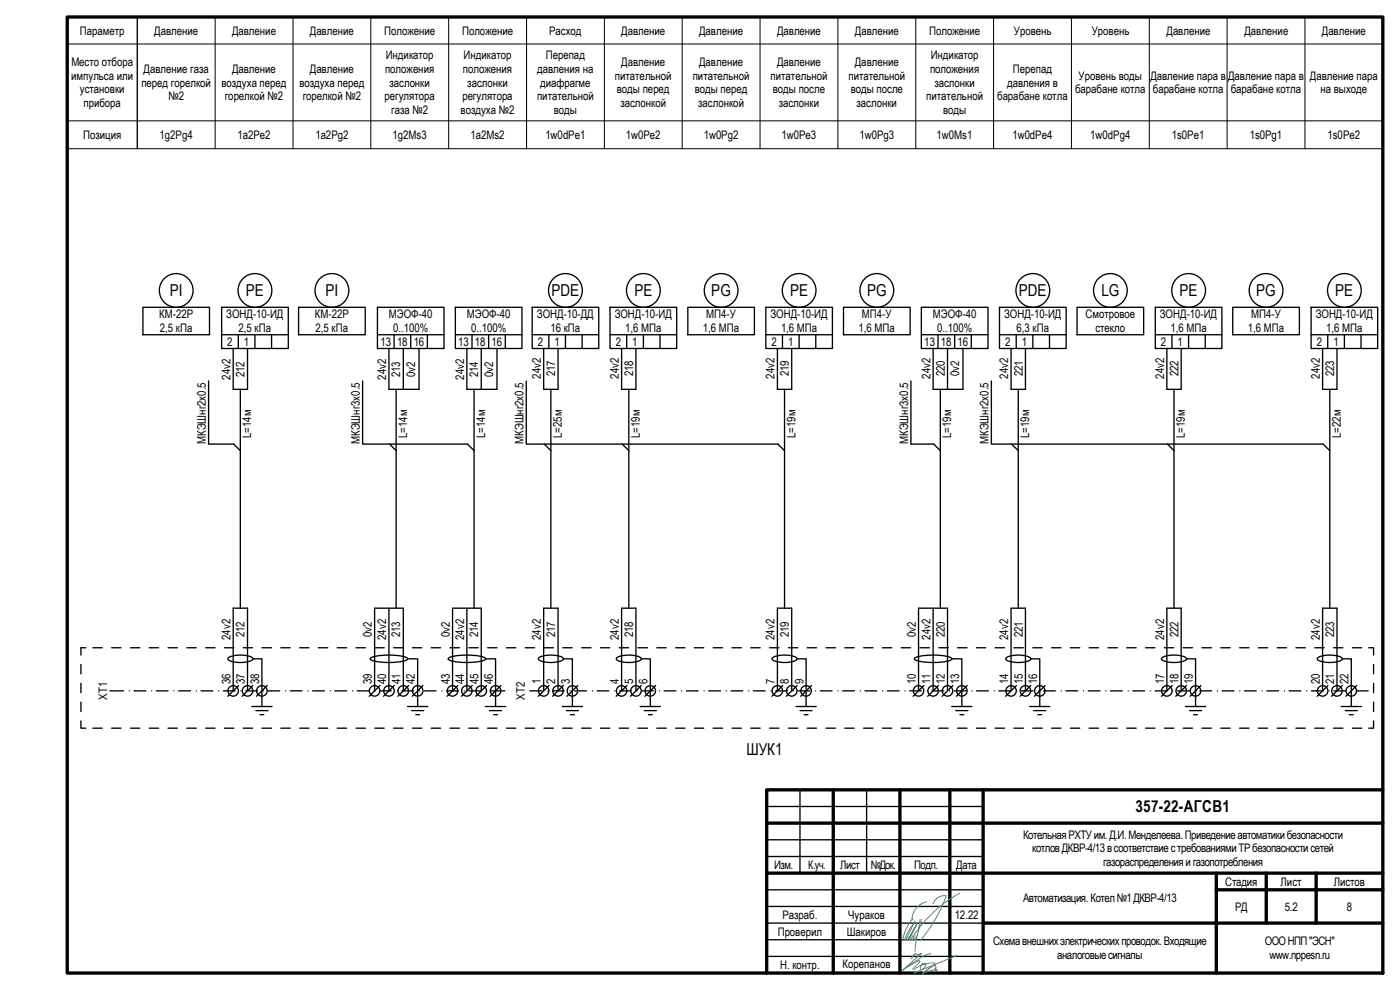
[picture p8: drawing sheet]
<svg xmlns="http://www.w3.org/2000/svg" width="420mm" height="297mm" viewBox="0 0 420 297" stroke-linecap="round" stroke-linejoin="round" font-family="sans-serif">
<g fill="none" stroke="#000" stroke-width=".4">
<path d="M42.9 92.2h20v8.2h-20zM66.5 92.2h20v12.4h-20zM89.6 92.2h20v8.2h-20zM113.3 92.2h20v12.4h-20zM136.7 92.2h19.9v12.4h-19.9zM159.7 92.2h20v12.4h-20zM183.1 92.2h20v12.4h-20zM206.4 92.2h20v8.2h-20zM229.8 92.2h20v12.4h-20zM253.1 92.2h20v8.2h-20zM276.5 92.2h20v12.4h-20zM300 92.2h20v12.4h-20z"/>
<path d="M323.2 92.2h20v8.2h-20zM346.7 92.2h20v12.4h-20zM370 92.2h20v8.2h-20zM393.5 92.2h20v12.4h-20zM62.6 114.3v18.9h7.6l1.9 2M66.5 100.4h20M70 104.6v12.2h4.3v-12.2M71.5 100.4v4.2M72.1 116.8v65.7M76.5 100.4v4.2M81.5 100.4v4.2M108.8 114.3v18.9h31.5l2 2"/>
<path d="M113.3 100.4h20M116.7 104.6v12.2h9.1v-12.2M118.3 100.4v4.2M118.9 116.8v65.7M121 104.6v12.2M123.3 100.4v4.2M128.3 100.4v4.2M136.7 100.4h19.9M140.1 104.6v12.2h9.1v-12.2M141.7 100.4v4.2M142.3 116.8v65.7M144.4 104.6v12.2"/>
<path d="M146.7 100.4v4.2M151.6 100.4v4.2M157.9 114.3v18.9h75.6l1.9 2M159.7 100.4h20M163.2 104.6v12.2h4.3v-12.2M164.7 100.4v4.2M165.3 116.8v65.7M169.7 100.4v4.2M174.7 100.4v4.2M183.1 100.4h20M186.6 104.6v12.2h4.2v-12.2M188.1 100.4v4.2"/>
<path d="M188.7 116.8v65.7M193.1 100.4v4.2M198.1 100.4v4.2M229.8 100.4h20M233.3 104.6v12.2h4.3v-12.2M234.8 100.4v4.2M235.4 116.8v65.7M239.8 100.4v4.2M244.8 100.4v4.2M273.4 114.3v18.9h6.8l2 2M276.5 100.4h20M280 104.6v12.2h9v-12.2"/>
<path d="M281.5 100.4v4.2M282.2 116.8v65.7M284.4 104.6v12.2M286.5 100.4v4.2M291.5 100.4v4.2M297.5 114.3v18.9h99.6l2 2M300 100.4h20M303.4 104.6v12.2h4.4v-12.2M305 100.4v4.2M305.6 116.8v65.7M310 100.4v4.2M315 100.4v4.2"/>
<path d="M346.7 100.4h20M350.2 104.6v12.2h4.3v-12.2M351.7 100.4v4.2M352.3 116.8v65.7M356.7 100.4v4.2M361.7 100.4v4.2M393.5 100.4h20M396.9 104.6v12.2h4.3v-12.2M398.5 100.4v4.2M399.1 116.8v65.7M403.5 100.4v4.2M408.5 100.4v4.2"/>
<path d="M116.9 133.2l2 2M163.4 133.2l1.9 2M186.7 133.2l2 2M303.6 133.2l2 2M350.4 133.2l1.9 2M24.3 199.4v2.8M25.7 194.4h-1.4v2.2M27.9 194.4h2.8M33.5 194.4h2.8M39.1 194.4h2.9M44.8 194.4h2.8M50.4 194.4h2.8"/>
<path d="M56.1 194.4h2.8M61.7 194.4h2.8M67.3 194.4h2.9M68.5 197.4a8.2 8.2 0 0 1 7.3 0l.1 .3a3.2 3.2 0 0 1-2.9 1 5.1 5.1 0 0 1-4.6-1zM73 194.4h2.8M75.9 197.7h2.7v14.3M78.6 194.4h2.9M84.3 194.4h2.8M89.9 194.4h2.8M95.6 194.4h2.8M101.2 194.4h2.8M106.8 194.4h2.9"/>
<path d="M111.2 197.5a17.4 17.4 0 0 1 11 0v.4a17.7 17.7 0 0 1-11 0zM112.5 194.4h2.8M116.7 182.5v24.8M118.1 194.4h2.8M122.4 197.7h2.9v14.3M123.8 194.4h2.8M129.4 194.4h2.8M134.6 197.5a17.4 17.4 0 0 1 11 0v.4a17.7 17.7 0 0 1-11 0zM135.1 194.4h2.8M140.1 182.5v24.8M140.7 194.4h2.8M145.7 197.7h3v14.3"/>
<path d="M146.3 194.4h2.9M152 194.4h2.8M157.6 194.4h2.8M161.7 197.4a8.2 8.2 0 0 1 7.3 0l.1 .3a5.2 5.2 0 0 1-4.6 1l-1.5-.2a1.14 1.14 0 0 1-1.3-1.1zM163.3 194.4h2.8M168.9 194.4h2.8M169.1 197.7h2.7v14.3M174.6 194.4h2.8M180.2 194.4h2.8M185 197.4a8.2 8.2 0 0 1 7.4 0l.1 .3a5.2 5.2 0 0 1-4.7 1l-1.5-.2a1.14 1.14 0 0 1-1.3-1.1zM185.8 194.4h2.8M191.5 194.4h2.8"/>
<path d="M192.5 197.7h2.7v14.3M197.1 194.4h2.8M202.7 194.4h2.9M208.4 194.4h2.8M214 194.4h2.9M219.7 194.4h2.8M225.3 194.4h2.8M231 194.4h2.8M231.8 197.4a8.2 8.2 0 0 1 7.3 0l.1 .3a3.2 3.2 0 0 1-2.9 1 5.2 5.2 0 0 1-4.6-1zM236.6 194.4h2.8M239.2 197.7h2.7v14.3M242.2 194.4h2.9"/>
<path d="M247.9 194.4h2.8M253.5 194.4h2.8M259.2 194.4h2.8M264.8 194.4h2.8M270.5 194.4h2.8M274.5 197.5a17.4 17.4 0 0 1 11.1 0v.4a17.7 17.7 0 0 1-11.1 0zM276.1 194.4h2.8M280 182.5v24.8M281.7 194.4h2.9M285.7 197.7h3v14.3M287.4 194.4h2.8M293 194.4h2.8"/>
<path d="M298.7 194.4h2.8M301.9 197.4a8.2 8.2 0 0 1 7.4 0l.1 .3a5.2 5.2 0 0 1-4.7 1l-1.5-.2a1.14 1.14 0 0 1-1.3-1.1zM304.3 194.4h2.8M309.4 197.7h2.6v14.3M310 194.4h2.8M315.6 194.4h2.8M321.2 194.4h2.9M326.9 194.4h2.8M332.5 194.4h2.8M338.1 194.4h2.9M343.8 194.4h2.8M348.7 197.4a8.2 8.2 0 0 1 7.3 0l.1 .3a3.2 3.2 0 0 1-2.9 1 5.2 5.2 0 0 1-4.6-1z"/>
<path d="M349.4 194.4h2.9M355.1 194.4h2.8M356.1 197.7h2.7v14.3M360.7 194.4h2.8M366.4 194.4h2.8M372 194.4h2.8M377.6 194.4h2.9M383.3 194.4h2.8M388.9 194.4h2.8M394.6 194.4h2.8M395.4 197.4a8.2 8.2 0 0 1 7.4 0l.1 .3a5.2 5.2 0 0 1-4.7 1l-1.5-.2a1.14 1.14 0 0 1-1.3-1.1zM400.2 194.4h2.8"/>
<path d="M402.9 197.7h2.6v14.3M405.9 194.4h2.8M410.8 194.4h1.4v2.2M412.2 199.4v2.8M24.3 216.3v2.2h1.4M24.3 205v2.8M24.3 210.7v2.8M27.9 218.5h2.8M33 207.3h4.1M33.5 218.5h2.8M38.8 207.3h.1M39.1 218.5h2.9"/>
<path d="M40.2 207.3h3.6M44.8 218.5h2.8M45.5 207.3h.1M46.9 207.3h3.6M50.4 218.5h2.8M52.2 207.3h.1M53.6 207.3h3.6M56.1 218.5h2.8M58.9 207.3h.1M60.3 207.3h3.5M61.7 218.5h2.8M65.6 207.3h.1"/>
<path d="M67 207.3h3.6M67.3 218.5h2.9M70 207.3v-24.8h4.3v24.8M71.6 205.7l-3.2 3.2M72.3 207.3h.1M73 218.5h2.8M73.7 207.3h3.5M75.6 212h6M75.9 205.7l-3.2 3.2M76.8 213.2h3.6M78 214.4h1.2M78.6 218.5h2.9"/>
<path d="M79 207.3h.1M80.2 205.7l-3.2 3.2M80.4 207.3h3.6M84.3 218.5h2.8M85.7 207.3h.1M87.1 207.3h3.5M89.9 218.5h2.8M92.4 207.3h.1M93.8 207.3h3.6M95.6 218.5h2.8M99.1 207.3h.1M100.5 207.3h3.5"/>
<path d="M101.2 218.5h2.8M105.8 207.3h.1M106.8 218.5h2.9M107.2 207.3h3.6M112.4 207.3v-24.8h8.6v24.8M112.5 218.5h2.8M112.5 207.3h.1M113.9 207.3h3.5M114 205.7l-3.2 3.2M118.1 218.5h2.8M118.3 205.7l-3.2 3.2M119.2 207.3h.1"/>
<path d="M120.6 207.3h3.6M122.3 212h6.1M122.6 205.7l-3.2 3.2M123.5 213.2h3.7M123.8 218.5h2.8M124.8 214.4h1.1M125.9 207.3h.1M126.9 205.7l-3.2 3.2M127.3 207.3h3.5M129.4 218.5h2.8M132.6 207.3h.1M134 207.3h3.6"/>
<path d="M135.1 218.5h2.8M135.8 207.3v-24.8h8.6v24.8M137.4 205.7l-3.2 3.2M139.3 207.3h.1M140.7 218.5h2.8M140.7 207.3h3.5M141.7 205.7l-3.2 3.2M145.7 212h6.1M146 207.3h.1M146 205.7l-3.2 3.2M146.3 218.5h2.9M146.9 213.2h3.6"/>
<path d="M147.4 207.3h4.1M148.2 214.4h1.1M150.3 205.7l-3.2 3.2M152 218.5h2.8M157.6 218.5h2.8M159 207.3h3.6M163.2 207.3v-24.8h4.3v24.8M163.3 218.5h2.8M164.4 207.3h.1M164.8 205.7l-3.3 3.2M165.8 207.3h3.5M168.7 212h6.1"/>
<path d="M168.9 218.5h2.8M169.1 205.7l-3.2 3.2M170 213.2h3.6M171.1 207.3h.1M171.2 214.4h1.2M172.5 207.3h3.5M173.4 205.7l-3.3 3.2M174.6 218.5h2.8M177.8 207.3h.1M179.2 207.3h3.5M180.2 218.5h2.8M184.5 207.3h.1"/>
<path d="M185.8 218.5h2.8M185.9 207.3h3.5M186.6 207.3v-24.8h4.2v24.8M188.2 205.7l-3.3 3.2M191.2 207.3h.1M191.5 218.5h2.8M192.1 212h6.1M192.5 205.7l-3.3 3.2M192.6 207.3h3.5M193.3 213.2h3.7M194.6 214.4h1.2M196.8 205.7l-3.3 3.2"/>
<path d="M197.1 218.5h2.8M197.9 207.3h.1M199.3 207.3h3.5M202.7 218.5h2.9M204.6 207.3h.1M206 207.3h3.5M208.4 218.5h2.8M211.3 207.3h.1M212.7 207.3h3.5M214 218.5h2.9M218 207.3h.1M219.4 207.3h3.5"/>
<path d="M219.7 218.5h2.8M224.7 207.3h.1M225.3 218.5h2.8M226.1 207.3h3.5M231 218.5h2.8M231.4 207.3h.1M232.8 207.3h3.5M233.3 207.3v-24.8h4.3v24.8M234.9 205.7l-3.2 3.2M236.6 218.5h2.8M238.1 207.3h.1M238.9 212h6.1"/>
<path d="M239.2 205.7l-3.2 3.2M239.5 207.3h3.5M240.1 213.2h3.6M241.3 214.4h1.2M242.2 218.5h2.9M243.5 205.7l-3.2 3.2M244.8 207.3h.1M246.2 207.3h3.5M247.9 218.5h2.8M251.5 207.3h.1M252.9 207.3h3.5M253.5 218.5h2.8"/>
<path d="M258.2 207.3h.1M259.2 218.5h2.8M259.6 207.3h3.5M264.8 218.5h2.8M264.9 207.3h.1M266.3 207.3h3.5M270.5 218.5h2.8M271.6 207.3h.1M273 207.3h3.5M275.7 207.3v-24.8h8.7v24.8M276.1 218.5h2.8M277.3 205.7l-3.3 3.2"/>
<path d="M278.3 207.3h.1M279.7 207.3h3.5M281.7 205.7l-3.3 3.2M281.7 218.5h2.9M285 207.3h.1M285.6 212h6.1M286 205.7l-3.3 3.2M286.4 207.3h3.5M286.8 213.2h3.7M287.4 218.5h2.8M288.1 214.4h1.2M290.3 205.7l-3.3 3.2"/>
<path d="M291.7 207.3h.1M293 218.5h2.8M293.1 207.3h3.5M298.4 207.3h.1M298.7 218.5h2.8M299.8 207.3h3.5M303.4 207.3v-24.8h4.4v24.8M304.3 218.5h2.8M305 205.7l-3.2 3.2M305.1 207.3h.1M306.5 207.3h3.5M309 212h6.1"/>
<path d="M309.3 205.7l-3.2 3.2M310 218.5h2.8M310.2 213.2h3.7M311.5 214.4h1.1M311.8 207.3h.1M313.2 207.3h3.5M313.7 205.7l-3.3 3.2M315.6 218.5h2.8M318.5 207.3h.1M319.9 207.3h3.5M321.2 218.5h2.9M325.2 207.3h.1"/>
<path d="M326.6 207.3h3.5M326.9 218.5h2.8M331.9 207.3h.1M332.5 218.5h2.8M333.3 207.3h3.5M338.1 218.5h2.9M338.6 207.3h.1M340 207.3h3.5M343.8 218.5h2.8M345.3 207.3h.1M346.7 207.3h3.5M349.4 218.5h2.9"/>
<path d="M350.2 207.3v-24.8h4.3v24.8M351.8 205.7l-3.2 3.2M352 207.3h.1M353.4 207.3h3.5M355.1 218.5h2.8M355.8 212h6.1M356.1 205.7l-3.2 3.2M357 213.2h3.6M358.2 214.4h1.2M358.7 207.3h.1M360.1 207.3h3.5M360.4 205.7l-3.2 3.2"/>
<path d="M360.7 218.5h2.8M365.4 207.3h.1M366.4 218.5h2.8M366.8 207.3h3.5M372 218.5h2.8M372.1 207.3h.1M373.5 207.3h3.5M377.6 218.5h2.9M378.8 207.3h.1M380.2 207.3h3.5M383.3 218.5h2.8M385.5 207.3h.1"/>
<path d="M386.9 207.3h3.5M388.9 218.5h2.8M392.2 207.3h.1M393.6 207.3h3.5M394.6 218.5h2.8M396.9 207.3v-24.8h4.3v24.8M398.5 205.7l-3.2 3.2M398.9 207.3h.1M400.2 218.5h2.8M400.3 207.3h3.5M402.5 212h6.1M402.9 205.7l-3.3 3.2"/>
<path d="M403.7 213.2h3.7M405 214.4h1.1M405.6 207.3h.1M405.9 218.5h2.8M407 207.3h3.6M407.2 205.7l-3.3 3.2M412.2 216.3v2.2h-1.4M412.2 205v2.8M412.2 210.7v2.8M240.1 237v25M250.1 237v55M260.1 237v25"/>
<path d="M270.1 237v55M285.1 237v55M295.1 237v55M415 237h-184.9v55M230.1 247h184.9M230.1 242h65M230.1 252h65M230.1 257h65M230.1 262h184.9M230.1 267h65M230.1 272h65M365 262v30"/>
<path d="M365 267h50M380 262v15M395 262v15M415 277h-184.9M230.1 287h65M230.1 282h65"/>
<circle cx="52.9" cy="87.1" r="5.1"/>
<circle cx="76.5" cy="87.1" r="5.1"/>
<circle cx="99.6" cy="87.1" r="5.1"/>
<circle cx="169.7" cy="87.1" r="5.1"/>
<circle cx="193.1" cy="87.1" r="5.1"/>
<circle cx="216.4" cy="87.1" r="5.1"/>
<circle cx="239.8" cy="87.1" r="5.1"/>
<circle cx="263.2" cy="87.1" r="5.1"/>
<circle cx="310" cy="87.1" r="5.1"/>
<circle cx="333.2" cy="87.1" r="5.1"/>
<circle cx="356.7" cy="87.1" r="5.1"/>
<circle cx="380" cy="87.1" r="5.1"/>
<circle cx="403.5" cy="87.1" r="5.1"/>
<circle cx="70" cy="207.3" r="1.57"/>
<circle cx="74.3" cy="207.3" r="1.58"/>
<circle cx="78.6" cy="207.3" r="1.57"/>
<circle cx="112.4" cy="207.3" r="1.57"/>
<circle cx="116.7" cy="207.3" r="1.58"/>
<circle cx="121" cy="207.3" r="1.57"/>
<circle cx="125.3" cy="207.3" r="1.58"/>
<circle cx="135.8" cy="207.3" r="1.58"/>
<circle cx="140.1" cy="207.3" r="1.57"/>
<circle cx="144.4" cy="207.3" r="1.57"/>
<circle cx="148.7" cy="207.3" r="1.58"/>
<circle cx="163.2" cy="207.3" r="1.57"/>
<circle cx="167.5" cy="207.3" r="1.57"/>
<circle cx="171.8" cy="207.3" r="1.58"/>
<circle cx="186.5" cy="207.3" r="1.57"/>
<circle cx="190.9" cy="207.3" r="1.58"/>
<circle cx="195.2" cy="207.3" r="1.57"/>
<circle cx="233.3" cy="207.3" r="1.58"/>
<circle cx="237.6" cy="207.3" r="1.57"/>
<circle cx="241.9" cy="207.3" r="1.57"/>
<circle cx="275.7" cy="207.3" r="1.57"/>
<circle cx="280" cy="207.3" r="1.57"/>
<circle cx="284.4" cy="207.3" r="1.57"/>
<circle cx="288.7" cy="207.3" r="1.58"/>
<circle cx="303.4" cy="207.3" r="1.57"/>
<circle cx="307.7" cy="207.3" r="1.58"/>
<circle cx="312" cy="207.3" r="1.57"/>
<circle cx="350.2" cy="207.3" r="1.57"/>
<circle cx="354.5" cy="207.3" r="1.57"/>
<circle cx="358.8" cy="207.3" r="1.57"/>
<circle cx="396.9" cy="207.3" r="1.58"/>
<circle cx="401.2" cy="207.3" r="1.57"/>
<circle cx="405.6" cy="207.3" r="1.58"/>
</g>
<g fill="none" stroke="#000" stroke-width=".3">
<path d="M20.2 13.2h394.8M41.2 5.1v39.5M64.6 5.1v39.5M87.9 5.1v39.5M111.3 5.1v39.5M134.7 5.1v39.5M158 5.1v39.5M181.4 5.1v39.5M204.7 5.1v39.5M228.1 5.1v39.5M251.5 5.1v39.5M274.8 5.1v39.5"/>
<path d="M298.2 5.1v39.5M321.6 5.1v39.5M344.9 5.1v39.5M368.3 5.1v39.5M391.6 5.1v39.5M20.2 36.3h394.8M20.2 44.6h394.8"/>
</g>
<g fill="none" stroke="#3dad99" stroke-width=".3">
<path d="M274 275.5a13 13 0 0 0-3 6.4M274.2 277.2a15 15 0 0 0-2.7 4.8M274.6 276.3l-2.7 5.6M275.6 279.6l-.7 2.9-.3 3M276.1 275.9l-.5 3.7M276.5 275.8l-.9 3.8M278.2 270.6a5.6 5.6 0 0 0-4.5 5.5M280.1 271.1a3.5 3.5 0 0 1 3.9-2.3 42.7 42.7 0 0 1-7.7 13.2M288 268a38.6 38.6 0 0 0-13.8 12.8M271.9 290.3l4-2.1 .1 .4-2 2.2h.3l2.1-1.3-.2 1 .1 .3 .3 .1 .8-.5a.66 .66 0 0 0 .4-1 .66 .66 0 0 0-1.1 0l3.4-.5h.5v.3l-3.7 2.8M272.2 281l.5 .1 .2 .6M272.9 281.9l2.3-4.7-2.8 4.8"/>
<path d="M273.6 281.6l-.2 .4M274 280.8a.64 .64 0 0 1 .2 .7 .64 .64 0 0 1-.6 .4zM274.1 281.6l-.7 .4M274.3 281l-.1 1.1M275.3 280.4l-.7 1.7M277 292l3.2-2.3a.46 .46 0 0 1 .5 0 .46 .46 0 0 1 .2 .6l-.3 .6 .3 .4a.26 .26 0 0 0 .3-.3 .26 .26 0 0 0-.4-.2l-4 1.2M279.3 286.2l-1.9 .5-6.5 4.4 5.7-5.1a1.59 1.59 0 0 1-2 .1l-1.2 1.6M287 286.8l-12.8 5.2"/>
</g>
<g fill="none" stroke="#000" stroke-width="1">
<path d="M20.2 5.1h394.8v286.9h-394.8zM250.1 237v55M270.1 237v55M285.1 237v55M295.1 237v55M415 237h-184.9v55M230.1 247h184.9M230.1 262h184.9M295.1 277h119.9M365 262v30M365 267h50M380 262v15"/>
<path d="M395 262v15"/>
</g>
<g font-size="4.9">
<text x="51" y="88.9">PI</text>
<text x="73.8" y="88.9">PE</text>
<text x="97.7" y="88.9">PI</text>
<text x="165.5" y="88.9">PDE</text>
<text x="190.4" y="88.9">PE</text>
<text x="213.5" y="88.9">PG</text>
<text x="237.1" y="88.9">PE</text>
<text x="260.2" y="88.9">PG</text>
<text x="305.8" y="88.9">PDE</text>
<text x="330.5" y="88.9">LG</text>
<text x="354" y="88.9">PE</text>
<text x="377" y="88.9">PG</text>
<text x="400.7" y="88.9">PE</text>
<text x="224" y="226.4">ШУК1</text>
<text x="340.8" y="243.7">357-22-АГСВ1</text>
</g>
<g font-size="3.5">
<text x="24" y="10.4">Параметр</text>
<text x="46.3" y="10.4">Давление</text>
<text x="69.6" y="10.4">Давление</text>
<text x="93" y="10.4">Давление</text>
<text x="115.3" y="10.4">Положение</text>
<text x="138.7" y="10.4">Положение</text>
<text x="164.8" y="10.4">Расход</text>
<text x="186.5" y="10.4">Давление</text>
<text x="209.8" y="10.4">Давление</text>
<text x="233.2" y="10.4">Давление</text>
<text x="256.6" y="10.4">Давление</text>
<text x="278.9" y="10.4">Положение</text>
<text x="304.3" y="10.4">Уровень</text>
<text x="327.7" y="10.4">Уровень</text>
<text x="350.1" y="10.4">Давление</text>
<text x="373.5" y="10.4">Давление</text>
<text x="396.7" y="10.4">Давление</text>
<text x="115.8" y="17.7">Индикатор</text>
<text x="139.1" y="17.7">Индикатор</text>
<text x="163.8" y="17.7">Перепад</text>
<text x="279.3" y="17.7">Индикатор</text>
<text x="21.4" y="23.9">импульса или</text>
<text x="21.4" y="19.8">Место отбора</text>
<text x="43.1" y="21.9">Давление газа</text>
<text x="69.6" y="21.9">Давление</text>
<text x="93" y="21.9">Давление</text>
<text x="115.6" y="21.9">положения</text>
<text x="138.9" y="21.9">положения</text>
<text x="161.2" y="21.9">давления на</text>
<text x="184.5" y="23.9">питательной</text>
<text x="186.5" y="19.8">Давление</text>
<text x="207.9" y="23.9">питательной</text>
<text x="209.8" y="19.8">Давление</text>
<text x="231.3" y="23.9">питательной</text>
<text x="233.2" y="19.8">Давление</text>
<text x="254.6" y="23.9">питательной</text>
<text x="256.6" y="19.8">Давление</text>
<text x="279.1" y="21.9">положения</text>
<text x="304" y="21.9">Перепад</text>
<text x="323.7" y="23.9">Уровень воды</text>
<text x="345.2" y="23.9">Давление пара в</text>
<text x="368.6" y="23.9">Давление пара в</text>
<text x="393.1" y="23.9">Давление пара</text>
<text x="24" y="28">установки</text>
<text x="42.4" y="26">перед горелкой</text>
<text x="66.5" y="26">воздуха перед</text>
<text x="89.8" y="26">воздуха перед</text>
<text x="116.9" y="26">заслонки</text>
<text x="140.2" y="26">заслонки</text>
<text x="162.1" y="26">диафрагме</text>
<text x="185.2" y="28">воды перед</text>
<text x="208.5" y="28">воды перед</text>
<text x="232" y="28">воды после</text>
<text x="255.3" y="28">воды после</text>
<text x="280.4" y="26">заслонки</text>
<text x="302.2" y="26">давления в</text>
<text x="322.6" y="28">барабане котла</text>
<text x="346" y="28">барабане котла</text>
<text x="369.4" y="28">барабане котла</text>
<text x="396.3" y="28">на выходе</text>
<text x="25.1" y="32.2">прибора</text>
<text x="50.5" y="30.1">№2</text>
<text x="67.5" y="30.1">горелкой №2</text>
<text x="90.8" y="30.1">горелкой №2</text>
<text x="115.4" y="30.1">регулятора</text>
<text x="117.4" y="34.2">газа №2</text>
<text x="138.2" y="34.2">воздуха №2</text>
<text x="138.8" y="30.1">регулятора</text>
<text x="161.2" y="30.1">питательной</text>
<text x="166.2" y="34.2">воды</text>
<text x="186.2" y="32.2">заслонкой</text>
<text x="209.6" y="32.2">заслонкой</text>
<text x="233.7" y="32.2">заслонки</text>
<text x="257.1" y="32.2">заслонки</text>
<text x="278" y="30.1">питательной</text>
<text x="283" y="34.2">воды</text>
<text x="299.3" y="30.1">барабане котла</text>
<text x="24.9" y="41.7">Позиция</text>
<text x="47.9" y="41.7">1g2Pg4</text>
<text x="71.3" y="41.7">1a2Pe2</text>
<text x="94.6" y="41.7">1a2Pg2</text>
<text x="117.8" y="41.7">1g2Ms3</text>
<text x="141.2" y="41.7">1a2Ms2</text>
<text x="163.7" y="41.7">1w0dPe1</text>
<text x="187.8" y="41.7">1w0Pe2</text>
<text x="211.2" y="41.7">1w0Pg2</text>
<text x="234.5" y="41.7">1w0Pe3</text>
<text x="257.9" y="41.7">1w0Pg3</text>
<text x="281.1" y="41.7">1w0Ms1</text>
<text x="303.8" y="41.7">1w0dPe4</text>
<text x="327.2" y="41.7">1w0dPg4</text>
<text x="351.7" y="41.7">1s0Pe1</text>
<text x="375.1" y="41.7">1s0Pg1</text>
<text x="398.4" y="41.7">1s0Pe2</text>
<text x="47.8" y="95.5">КМ-22Р</text>
<text x="67.9" y="95.5">ЗОНД-10-ИД</text>
<text x="94.5" y="95.5">КМ-22Р</text>
<text x="116.7" y="95.5">МЭОФ-40</text>
<text x="140.1" y="95.5">МЭОФ-40</text>
<text x="161.2" y="95.5">ЗОНД-10-ДД</text>
<text x="184.5" y="95.5">ЗОНД-10-ИД</text>
<text x="212" y="95.5">МП4-У</text>
<text x="231.2" y="95.5">ЗОНД-10-ИД</text>
<text x="258.7" y="95.5">МП4-У</text>
<text x="280" y="95.5">МЭОФ-40</text>
<text x="301.4" y="95.5">ЗОНД-10-ИД</text>
<text x="325.8" y="95.5">Смотровое</text>
<text x="348.1" y="95.5">ЗОНД-10-ИД</text>
<text x="375.5" y="95.5">МП4-У</text>
<text x="394.9" y="95.5">ЗОНД-10-ИД</text>
<text x="48" y="99.6">2,5 кПа</text>
<text x="71.6" y="99.6">2,5 кПа</text>
<text x="94.7" y="99.6">2,5 кПа</text>
<text x="118" y="99.6">0..100%</text>
<text x="141.4" y="99.6">0..100%</text>
<text x="165.2" y="99.6">16 кПа</text>
<text x="187.6" y="99.6">1,6 МПа</text>
<text x="211" y="99.6">1,6 МПа</text>
<text x="234.4" y="99.6">1,6 МПа</text>
<text x="257.7" y="99.6">1,6 МПа</text>
<text x="281.3" y="99.6">0..100%</text>
<text x="305.1" y="99.6">6,3 кПа</text>
<text x="328.7" y="99.6">стекло</text>
<text x="351.3" y="99.6">1,6 МПа</text>
<text x="374.5" y="99.6">1,6 МПа</text>
<text x="398" y="99.6">1,6 МПа</text>
<text x="68.2" y="103.7">2</text>
<text x="73.2" y="103.7">1</text>
<text x="114.2" y="103.7">13 18 16</text>
<text x="137.6" y="103.7">13 18 16</text>
<text x="161.4" y="103.7">2</text>
<text x="166.4" y="103.7">1</text>
<text x="184.8" y="103.7">2</text>
<text x="189.8" y="103.7">1</text>
<text x="231.5" y="103.7">2</text>
<text x="236.5" y="103.7">1</text>
<text x="277.4" y="103.7">13 18 16</text>
<text x="301.7" y="103.7">2</text>
<text x="306.7" y="103.7">1</text>
<text x="348.4" y="103.7">2</text>
<text x="353.4" y="103.7">1</text>
<text x="395.1" y="103.7">2</text>
<text x="400.2" y="103.7">1</text>
<text x="69.2" y="113.9" transform="rotate(-90 69.2 113.9)">24v2</text>
<text x="73.4" y="113.2" transform="rotate(-90 73.4 113.2)">212</text>
<text x="115.9" y="113.9" transform="rotate(-90 115.9 113.9)">24v2</text>
<text x="120.1" y="113.2" transform="rotate(-90 120.1 113.2)">213</text>
<text x="124.6" y="113.1" transform="rotate(-90 124.6 113.1)">0v2</text>
<text x="139.3" y="113.9" transform="rotate(-90 139.3 113.9)">24v2</text>
<text x="143.5" y="113.2" transform="rotate(-90 143.5 113.2)">214</text>
<text x="148" y="113.1" transform="rotate(-90 148 113.1)">0v2</text>
<text x="162.3" y="113.6" transform="rotate(-90 162.3 113.6)">24v2</text>
<text x="166.7" y="112.9" transform="rotate(-90 166.7 112.9)">217</text>
<text x="185.7" y="113.6" transform="rotate(-90 185.7 113.6)">24v2</text>
<text x="190" y="112.9" transform="rotate(-90 190 112.9)">218</text>
<text x="232.5" y="113.6" transform="rotate(-90 232.5 113.6)">24v2</text>
<text x="236.8" y="112.9" transform="rotate(-90 236.8 112.9)">219</text>
<text x="279.2" y="113.6" transform="rotate(-90 279.2 113.6)">24v2</text>
<text x="283.5" y="112.9" transform="rotate(-90 283.5 112.9)">220</text>
<text x="287.9" y="112.8" transform="rotate(-90 287.9 112.8)">0v2</text>
<text x="302.6" y="113.6" transform="rotate(-90 302.6 113.6)">24v2</text>
<text x="306.9" y="112.9" transform="rotate(-90 306.9 112.9)">221</text>
<text x="349.4" y="113.6" transform="rotate(-90 349.4 113.6)">24v2</text>
<text x="353.7" y="112.9" transform="rotate(-90 353.7 112.9)">222</text>
<text x="396.1" y="113.6" transform="rotate(-90 396.1 113.6)">24v2</text>
<text x="400.4" y="112.9" transform="rotate(-90 400.4 112.9)">223</text>
<text x="75.4" y="131.4" transform="rotate(-90 75.4 131.4)">L=14м</text>
<text x="122.2" y="131.4" transform="rotate(-90 122.2 131.4)">L=14м</text>
<text x="145.6" y="131.4" transform="rotate(-90 145.6 131.4)">L=14м</text>
<text x="168.6" y="131.4" transform="rotate(-90 168.6 131.4)">L=25м</text>
<text x="192" y="131.4" transform="rotate(-90 192 131.4)">L=19м</text>
<text x="238.7" y="131.4" transform="rotate(-90 238.7 131.4)">L=19м</text>
<text x="285.5" y="131.4" transform="rotate(-90 285.5 131.4)">L=19м</text>
<text x="308.9" y="131.4" transform="rotate(-90 308.9 131.4)">L=19м</text>
<text x="355.6" y="131.4" transform="rotate(-90 355.6 131.4)">L=19м</text>
<text x="402.4" y="131.4" transform="rotate(-90 402.4 131.4)">L=22м</text>
<text x="61.8" y="133.2" transform="rotate(-90 61.8 133.2)">МКЭШнг2х0.5</text>
<text x="108" y="133.2" transform="rotate(-90 108 133.2)">МКЭШнг3х0.5</text>
<text x="157.1" y="133.2" transform="rotate(-90 157.1 133.2)">МКЭШнг2х0.5</text>
<text x="272.6" y="133.2" transform="rotate(-90 272.6 133.2)">МКЭШнг3х0.5</text>
<text x="296.7" y="133.2" transform="rotate(-90 296.7 133.2)">МКЭШнг2х0.5</text>
<text x="69.2" y="192" transform="rotate(-90 69.2 192)">24v2</text>
<text x="73.4" y="191.2" transform="rotate(-90 73.4 191.2)">212</text>
<text x="111.6" y="191.2" transform="rotate(-90 111.6 191.2)">0v2</text>
<text x="115.9" y="192" transform="rotate(-90 115.9 192)">24v2</text>
<text x="120.1" y="191.2" transform="rotate(-90 120.1 191.2)">213</text>
<text x="135" y="191.2" transform="rotate(-90 135 191.2)">0v2</text>
<text x="139.3" y="192" transform="rotate(-90 139.3 192)">24v2</text>
<text x="143.5" y="191.2" transform="rotate(-90 143.5 191.2)">214</text>
<text x="162.3" y="192" transform="rotate(-90 162.3 192)">24v2</text>
<text x="166.7" y="191.2" transform="rotate(-90 166.7 191.2)">217</text>
<text x="185.7" y="192" transform="rotate(-90 185.7 192)">24v2</text>
<text x="190" y="191.2" transform="rotate(-90 190 191.2)">218</text>
<text x="232.5" y="192" transform="rotate(-90 232.5 192)">24v2</text>
<text x="236.8" y="191.2" transform="rotate(-90 236.8 191.2)">219</text>
<text x="274.8" y="191.2" transform="rotate(-90 274.8 191.2)">0v2</text>
<text x="279.2" y="192" transform="rotate(-90 279.2 192)">24v2</text>
<text x="283.5" y="191.2" transform="rotate(-90 283.5 191.2)">220</text>
<text x="302.6" y="192" transform="rotate(-90 302.6 192)">24v2</text>
<text x="306.9" y="191.2" transform="rotate(-90 306.9 191.2)">221</text>
<text x="349.4" y="192" transform="rotate(-90 349.4 192)">24v2</text>
<text x="353.7" y="191.2" transform="rotate(-90 353.7 191.2)">222</text>
<text x="396.1" y="192" transform="rotate(-90 396.1 192)">24v2</text>
<text x="400.4" y="191.2" transform="rotate(-90 400.4 191.2)">223</text>
<text x="32.2" y="209.9" transform="rotate(-90 32.2 209.9)">XT1</text>
<text x="69.2" y="205.3" transform="rotate(-90 69.2 205.3)">36</text>
<text x="73.5" y="205.3" transform="rotate(-90 73.5 205.3)">37</text>
<text x="77.8" y="205.3" transform="rotate(-90 77.8 205.3)">38</text>
<text x="111.6" y="205.3" transform="rotate(-90 111.6 205.3)">39</text>
<text x="115.9" y="205.3" transform="rotate(-90 115.9 205.3)">40</text>
<text x="120.2" y="205.3" transform="rotate(-90 120.2 205.3)">41</text>
<text x="124.5" y="205.3" transform="rotate(-90 124.5 205.3)">42</text>
<text x="135" y="205.3" transform="rotate(-90 135 205.3)">43</text>
<text x="139.3" y="205.3" transform="rotate(-90 139.3 205.3)">44</text>
<text x="143.6" y="205.3" transform="rotate(-90 143.6 205.3)">45</text>
<text x="147.9" y="205.3" transform="rotate(-90 147.9 205.3)">46</text>
<text x="157.5" y="209.9" transform="rotate(-90 157.5 209.9)">XT2</text>
<text x="162.3" y="205.3" transform="rotate(-90 162.3 205.3)">1</text>
<text x="166.7" y="205.3" transform="rotate(-90 166.7 205.3)">2</text>
<text x="171" y="205.3" transform="rotate(-90 171 205.3)">3</text>
<text x="185.7" y="205.3" transform="rotate(-90 185.7 205.3)">4</text>
<text x="190" y="205.3" transform="rotate(-90 190 205.3)">5</text>
<text x="194.3" y="205.3" transform="rotate(-90 194.3 205.3)">6</text>
<text x="232.5" y="205.3" transform="rotate(-90 232.5 205.3)">7</text>
<text x="236.8" y="205.3" transform="rotate(-90 236.8 205.3)">8</text>
<text x="241.1" y="205.3" transform="rotate(-90 241.1 205.3)">9</text>
<text x="274.8" y="205.3" transform="rotate(-90 274.8 205.3)">10</text>
<text x="279.2" y="205.3" transform="rotate(-90 279.2 205.3)">11</text>
<text x="283.5" y="205.3" transform="rotate(-90 283.5 205.3)">12</text>
<text x="287.9" y="205.3" transform="rotate(-90 287.9 205.3)">13</text>
<text x="302.6" y="205.3" transform="rotate(-90 302.6 205.3)">14</text>
<text x="306.9" y="205.3" transform="rotate(-90 306.9 205.3)">15</text>
<text x="311.2" y="205.3" transform="rotate(-90 311.2 205.3)">16</text>
<text x="349.4" y="205.3" transform="rotate(-90 349.4 205.3)">17</text>
<text x="353.7" y="205.3" transform="rotate(-90 353.7 205.3)">18</text>
<text x="358" y="205.3" transform="rotate(-90 358 205.3)">19</text>
<text x="396.1" y="205.3" transform="rotate(-90 396.1 205.3)">20</text>
<text x="400.4" y="205.3" transform="rotate(-90 400.4 205.3)">21</text>
<text x="404.7" y="205.3" transform="rotate(-90 404.7 205.3)">22</text>
<text x="307.1" y="251.6">КотельнаяРХТУим.Д.И.Менделеева.Приведениеавтоматикибезопасности</text>
<text x="309.8" y="255.7">котловДКВР-4/13всоответствиестребованиямиТРбезопасностисетей</text>
<text x="232.4" y="260.7">Изм.</text>
<text x="242.6" y="260.7">К.уч.</text>
<text x="252.2" y="260.7">Лист</text>
<text x="261.4" y="260.7">№Док.</text>
<text x="274.4" y="260.7">Подп.</text>
<text x="287" y="260.7">Дата</text>
<text x="331.1" y="259.8">газораспределенияигазопотребления</text>
<text x="367.7" y="265.7">Стадия</text>
<text x="384.3" y="265.7">Лист</text>
<text x="400.3" y="265.7">Листов</text>
<text x="234.8" y="275.8">Разраб.</text>
<text x="254.6" y="275.7">Чураков</text>
<text x="286.5" y="275.8">12.22</text>
<text x="307" y="270.7">Автоматизация. Котел№1ДКВР-4/13</text>
<text x="370.7" y="273.2">РД</text>
<text x="385.6" y="273.2">5.2</text>
<text x="404.2" y="273.2">8</text>
<text x="233.4" y="280.7">Проверил</text>
<text x="254.1" y="280.7">Шакиров</text>
<text x="298.1" y="283.6">Схемавнешнихэлектрическихпроводок.Входящие</text>
<text x="317.3" y="287.8">аналоговыесигналы</text>
<text x="379.5" y="283.6">ОООНПП&quot;ЭСН&quot;</text>
<text x="380.9" y="287.8">www.nppesn.ru</text>
<text x="234.1" y="290.6">Н. контр.</text>
<text x="252.9" y="290.6">Корепанов</text>
</g>
</svg>
